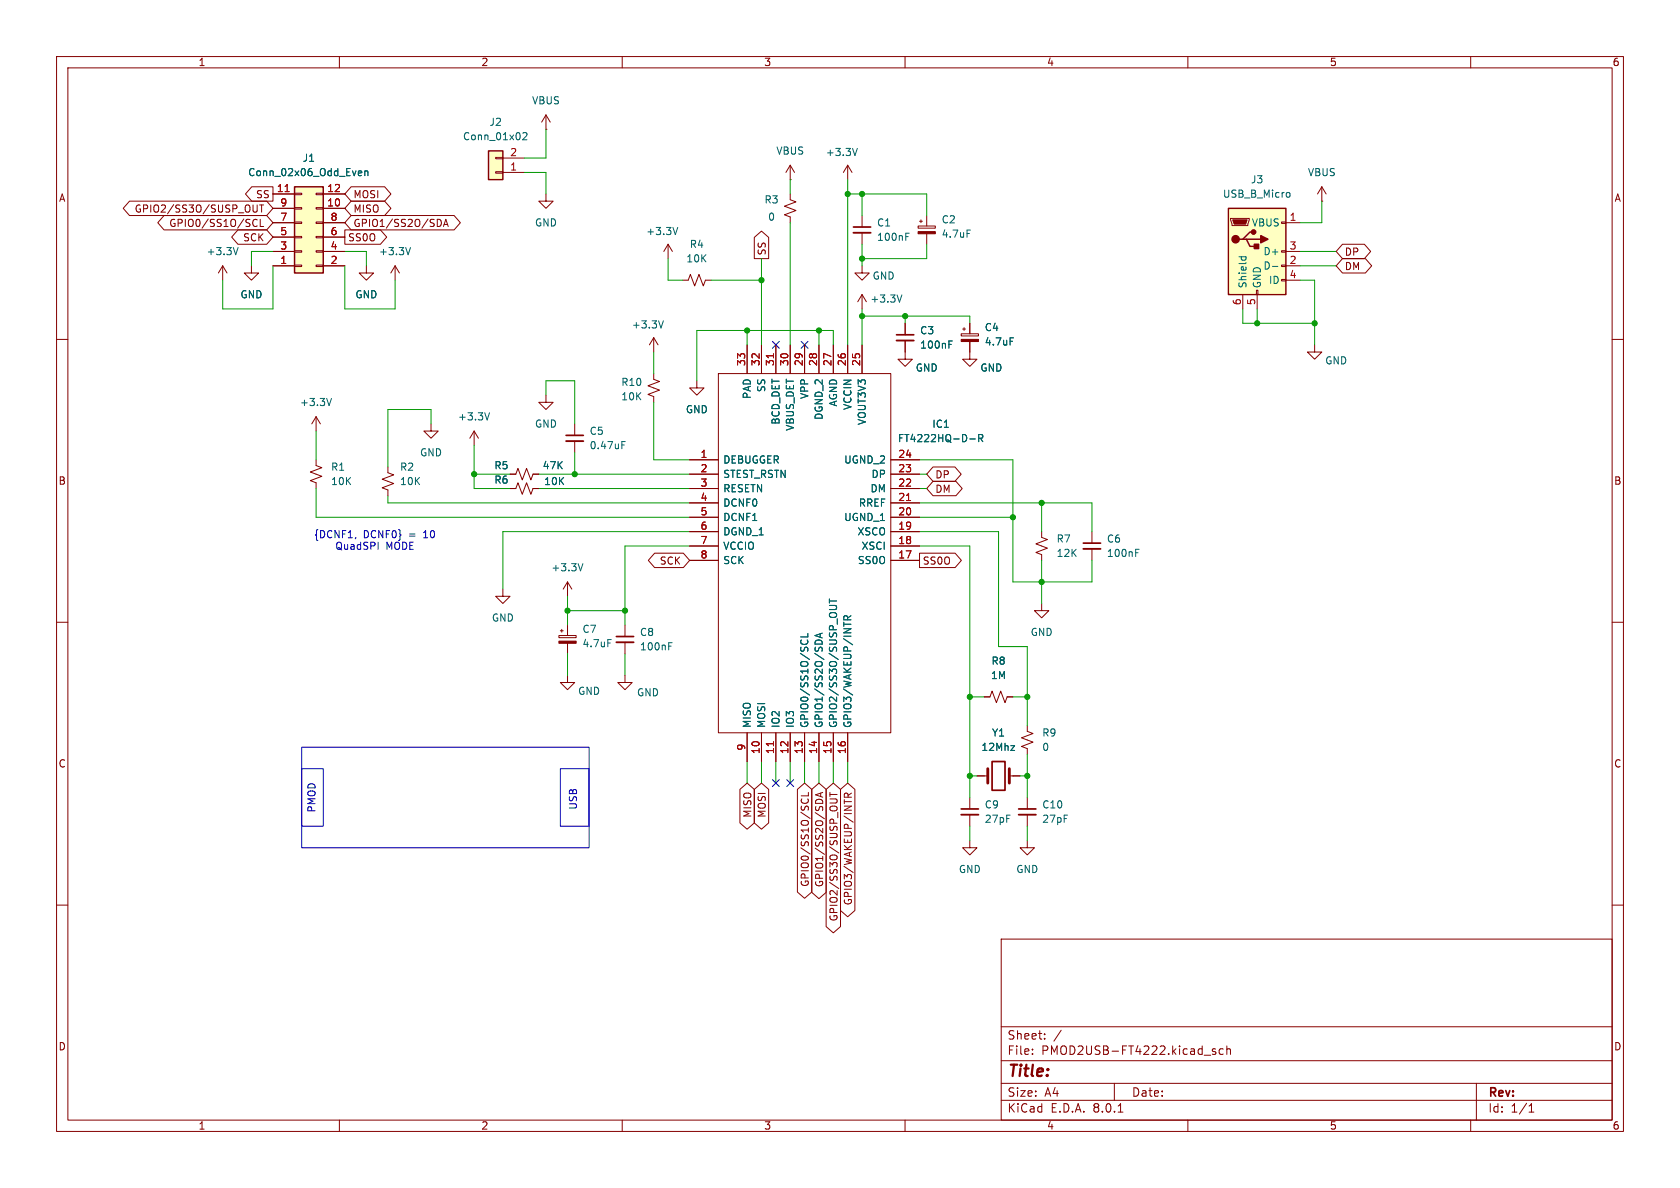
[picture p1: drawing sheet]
<svg xmlns="http://www.w3.org/2000/svg" width="297mm" height="210mm" viewBox="0 0 297 210" stroke-linecap="round" stroke-linejoin="round" font-family="sans-serif">
<g fill="none" stroke="#840000" stroke-width=".18">
<path d="M10 10h277v190h-277zM12 12h273v186h-273zM60 10v2M110 10v2M160 10v2M210 10v2M260 10v2M162.3 40h3.1v.3h-3.1zM162.6 39.1h.5M162.8 38.9v.5M163.8 38.1v1.9M10 60h2"/>
<path d="M118.1 43.2l.8 1.3M118.1 43.2v2.5M118.1 43.2l-.8 1.3M120.6 49.5h1.1l.3-1 .8 2 .8-2 .7 2 .4-1h1M152.4 47v1.3h1.3l-1.3 1.2-1.3-1.2h1.3M160 57.2v2M163.8 41.3v1.9M169.9 59h3.1v.4h-3.1zM170.2 58.2h.5M170.4 57.9v.5M171.4 57.2v1.8M285 60h2"/>
<path d="M123.2 67.3v1.3h1.3l-1.3 1.3-1.3-1.3h1.3M127 66h30.5v63.5h-30.5zM132.1 61v5M134.6 61v5M137.2 61v5M139.7 61v5M142.2 61v5M144.8 61v5M147.3 61v5M149.9 61v5M152.4 61v5M160 60.2v3.3h1.3l-1.3 1.3-1.3-1.3h1.3"/>
<path d="M171.4 60.4v3.1h1.3l-1.3 1.3-1.2-1.3h1.2M232.4 61v1.2h1.3l-1.3 1.3-1.3-1.3h1.3M90.2 83.8h1l.4-1 .7 2 .8-2 .8 2 .3-1h1M90.2 86.4h1l.4-1.1 .7 2.1 .8-2.1 .8 2.1 .3-1h1M121.9 81.3h5.1M121.9 99.1h5.1M121.9 96.5h5.1M121.9 94h5.1M121.9 83.8h5.1M121.9 91.4h5.1M121.9 88.9h5.1M121.9 86.4h5.1"/>
<path d="M157.5 81.3h5.1M157.5 99.1h5.1M157.5 96.5h5.1M157.5 94h5.1M157.5 83.8h5.1M157.5 91.4h5.1M157.5 88.9h5.1M157.5 86.4h5.1M10 110h2M88.9 104.1v1.3h1.3l-1.3 1.3-1.3-1.3h1.3M98.8 112.3h3.1v.4h-3.1zM99.1 111.5h.5"/>
<path d="M99.3 111.3v.5M100.3 102.9l.8 1.2M100.3 102.9v2.5M100.3 110.5v1.8M100.3 113.7v1.9M100.3 102.9l-.7 1.2M285 110h2M132.1 129.5v5.1M134.6 129.5v5.1M137.2 129.5v5.1M139.7 129.5v5.1M142.2 129.5v5.1"/>
<path d="M144.8 129.5v5.1M147.3 129.5v5.1M149.9 129.5v5.1M10 160h2M171.4 148.6v1.3h1.3l-1.3 1.2-1.2-1.2h1.2M171.4 141v2M171.4 144v2.1M181.6 141v2M181.6 144v2.1M285 160h2M177 166h108v32h-108zM60 198v2"/>
<path d="M110 198v2M160 198v2M177 194.5h108M177 191.5h108M177 187.5h108M177 181.5h108M182.5 186.3v.1M182.5 185.5v.1M184.7 183.6v.1M184.7 182.8v.1M187.6 182.1l-1.3 2M197 191.5v3"/>
<path d="M197.7 196.6h.8M210 198v2M214.9 185.5l-.4-.1-.2 .2 .1 .2 .5 .2v.3h-.6M216.2 185.5l-.4-.1-.3 .3v.4l.2 .2h.5M216.9 185.5l.2-.1 .4 .1v.9M216.9 184.9v1.5M260 198v2M261 191.5v6.5M270.3 196.6h.9M270.3 195.5l.4-.4v1.5"/>
</g>
<g fill="none" stroke="#006464" stroke-width=".18">
<path d="M119.8 40.2l-.4 1.3M171 40.7h.6M178.6 59.7h.6M167.8 60.9h.4M167.8 60.3h.6M171.4 77.6h1M173 77.5l.6-.1 .1-.2v-.3l-.7-.1v1.3M173.3 77.5l.4 .6M103.1 99.6l-.5 1.3M107.5 113.1h.6M141.7 113.1l-.2 .3 .1 .3M142.7 113.1l.1 .3v.3"/>
<path d="M142.8 112v.6h-1.3M144.1 113.6a.68 .68 0 0 1 .6-.5 .68 .68 0 0 1 .7 .5M145 112v.7M145.4 111.9l-1.3 .4 1.3 .5M146.6 107l1.2 .1 .1 .2-.1 .3M146.6 105.9v.7M146.6 106.2h1.3M149.2 110v.7M149.8 109.6v-.6l-.2-.2-.3 .1-.1 .7h1.2M150.4 108.8l-.6 .5"/>
</g>
<g fill="#840000" stroke="#840000" stroke-width=".18">
<path d="M162.3 40.9h3.1v.4h-3.1z"/>
<path d="M169.9 60h3.1v.4h-3.1z"/>
<path d="M98.8 113.3h3.1v.4h-3.1z"/>
</g>
<path d="M158.5 60.2h3M169.9 144h3.1M180.1 144h3" fill="none" stroke="#840000" stroke-width=".33"/>
<path d="M158.5 59.2h3M169.9 143h3.1M180.1 143h3" fill="none" stroke="#840000" stroke-width=".3"/>
<path d="M136.7 62.5v.8M160.3 88.5h.7M136.7 131.1v.7" fill="none" stroke="#a90000" stroke-width=".18"/>
<path d="M52.1 33h5v15.3h-5z" fill="#ffffc2"/>
<g fill="none" stroke="#840000" stroke-width=".18">
<path d="M48.3 36.8h3.8M48.3 34.3h3.8M48.3 39.4h3.8M52.1 34.2h1.2v.2h-1.2zM52.1 36.7h1.2v.3h-1.2zM52.1 39.2h1.2v.3h-1.2zM55.9 34.2h1.2v.2h-1.2zM55.9 36.7h1.2v.3h-1.2zM55.9 39.2h1.2v.3h-1.2zM57.1 36.8h3.9M57.1 34.3h3.9M57.1 39.4h3.9"/>
<path d="M48.3 47h3.8M48.3 44.5h3.8M48.3 41.9h3.8M52.1 41.8h1.2v.2h-1.2zM52.1 44.3h1.2v.3h-1.2zM52.1 46.9h1.2v.2h-1.2zM55.9 41.8h1.2v.2h-1.2zM55.9 44.3h1.2v.3h-1.2zM55.9 46.9h1.2v.2h-1.2zM57.1 47h3.9M57.1 44.5h3.9M57.1 41.9h3.9"/>
<path d="M100.3 119.4v1.3h1.3l-1.3 1.2-1.2-1.2h1.2"/>
</g>
<path d="M52.1 33h5v15.3h-5z" fill="none" stroke="#840000" stroke-width=".25"/>
<path d="M50.4 33.9h.7" fill="none" stroke="#a90000" stroke-width=".18"/>
<path d="M63.5 30.2l.4 .1 .1 .2-.7 .1M63.9 31l-.4 .1M64.5 30.3l.2-.1 .3 .1v.8M64.5 30.2v.9" fill="none" stroke="#006464" stroke-width=".18"/>
<path d="M217.2 36.8h10.1v15.3h-10.1z" fill="#ffffc2"/>
<path d="M217.2 36.8h10.1v15.3h-10.1zM219.7 42.3h.6l.7 1.3h1.2M220.3 42.3h2.6M221.6 41h-.6l-1.3 1.3h-.6" fill="none" stroke="#840000" stroke-width=".25"/>
<g fill="#840000" stroke="#840000" stroke-width=".25">
<path d="M222.9 41.7l1.3 .6-1.3 .6z"/>
<path d="M221.7 43.2h.8v.7h-.8z"/>
<circle cx="218.4" cy="42.3" r=".63"/>
<circle cx="221.6" cy="41" r=".38"/>
</g>
<g fill="none" stroke="#840000" stroke-width=".18">
<path d="M96.5 22.9h.1M96.5 34.3v1.3h1.3l-1.3 1.2-1.3-1.2h1.3M96.5 20.3l-.7 1.3M96.5 20.3v2.6M96.5 20.3l.8 1.3M217.6 38.6h3.3v.3l-.3 1h-2.8zM226.6 39.2h.7v.3h-.7zM227.3 39.4h2.6M233.7 35.6h.1M233.7 33l-.8 1.3M233.7 33v2.6M233.7 33l.7 1.3"/>
<path d="M39.4 47l-.8 1.3M39.4 47v2.5M39.4 47l.7 1.3M44.4 47v1.3h1.3l-1.3 1.2-1.2-1.2h1.2M64.8 47v1.3h-1.3l1.3 1.2 1.2-1.2h-1.2M69.8 47l.8 1.3M69.8 47v2.5M69.8 47l-.7 1.3M115.6 59.7l.7 1.3M115.6 59.7v2.5M115.6 59.7l-.8 1.3M219.7 52.1v2.5"/>
<path d="M222.1 51.3h.3v.8h-.3zM222.2 52.1v2.5M226.6 49.4h.7v.3h-.7zM226.6 46.9h.7v.2h-.7zM226.6 44.3h.7v.3h-.7zM227.3 47h2.6M227.3 44.5h2.6M227.3 49.5h2.6M55.9 73.7v2.5M55.9 73.7l.7 1.2M55.9 73.7l-.8 1.2M101.6 74.9v2.1"/>
<path d="M101.6 78v2M115.6 66v1.1l1 .3-2 .8 2 .8-2 .7 1 .4v1M55.9 81.3v1l1 .4-2 .7 2 .8-2 .8 1 .3v1.1M68.6 82.6v1l1 .3-2 .8 2 .8-2 .7 1 .4v1M110.5 119.4v1.3h1.3l-1.3 1.2-1.3-1.2h1.3M110.5 110.5v2M110.5 113.5v2.1M181.6 148.6v1.3h1.3l-1.3 1.2-1.3-1.2h1.3"/>
</g>
<path d="M217.9 38.9h2.6l-.3 .7h-2z" fill="#840000" stroke="#840000" stroke-width=".18"/>
<g fill="none" stroke="#006464" stroke-width=".18">
<path d="M227.6 34l.3 .1 .2 .2-.1 .4-.4 .2M42.1 43.8l-.4 1.2M72.6 43.8l-.5 1.2M117.3 56.7l-.4 1.3M219 45.4h1.3M219.5 45.4l-.1 .4M220.2 45.4l.1 .4M224.9 47.1h1M58.6 70.4l-.4 1.3M109.9 78.7h.5M109.9 78.1h.6M118.2 114.2h.4"/>
<path d="M118.2 113.6h.6"/>
</g>
<path d="M100.1 78h3M109 113.5h3" fill="none" stroke="#840000" stroke-width=".33"/>
<path d="M100.1 77h3M109 112.5h3" fill="none" stroke="#840000" stroke-width=".3"/>
<path d="M86.4 26.7h2.5v5.1h-2.5z" fill="#ffffc2"/>
<g fill="none" stroke="#840000" stroke-width=".18">
<path d="M22.9 35.6h24.2l1.2 1.2-1.2 1.3h-24.2l-1.1-1.3zM29 38.1h18.1l1.2 1.3-1.2 1.2h-18.1l-1.1-1.2zM44.5 33h3.8v2.6h-3.8l-1.1-1.3zM44.9 38.8h.3l.3 .1M45.5 39.9l-.3 .1h-.3M45.5 36.2v1.1l-.3 .2-.3-.1M45.9 36.2h.7M46 38.8v1.2h.6M46.2 36.2v1.3M48.3 36.8h3.8M48.3 34.3h3.8M48.3 39.4h3.8"/>
<path d="M57.1 36.8h3.9M57.1 34.3h3.9M57.1 39.4h3.9M62.1 33h5.9l1.1 1.3-1.1 1.3h-5.9l-1.1-1.3zM62.1 35.6h5.9l1.1 1.2-1.1 1.3h-5.9l-1.1-1.3zM62.1 38.1h18.2l1.1 1.3-1.1 1.2h-18.2l-1.1-1.2zM77.6 38.8a.68 .68 0 0 1 .4 .6 .68 .68 0 0 1-.4 .6M78.5 39.7h.6M87.6 27.8h1.3v.3h-1.3zM87.6 30.4h1.3v.2h-1.3zM88.9 30.5h3.8M88.9 27.9h3.8"/>
<path d="M139.7 31.8h.1M139.7 34.3v1l1 .4-2 .7 2 .8-2 .8 1 .4v1M139.7 29.2l-.8 1.3M139.7 29.2v2.6M139.7 29.2l.8 1.3M149.9 29.2l.7 1.3M149.9 29.2v2.6M149.9 29.2l-.8 1.3M152.4 38.1v2M42.1 40.6h5l1.2 1.3-1.2 1.3h-5l-1.1-1.3zM48.3 47h3.8M48.3 44.5h3.8"/>
<path d="M48.3 41.9h3.8M57.1 47h3.9M57.1 44.5h3.9M57.1 41.9h3.9M61 40.6h6.3l1.1 1.3-1.1 1.3h-6.3zM78.4 40l.4-1.2 .4 1.2M133.3 42l1.3-1.1 1.3 1.1v3.7h-2.6zM152.4 52.1l.8 1.2M152.4 41.1v2.1M152.4 52.1v2.5M152.4 52.1l-.8 1.2M160 57.2v2"/>
<path d="M171.4 57.2v1.8M237.3 45.7h4.1l1.1 1.3-1.1 1.3h-4.1l-1.1-1.3zM237.3 43.2h3.9l1.1 1.3-1.1 1.2h-3.9l-1.1-1.2zM76.2 74.9v1.3h1.3l-1.3 1.3-1.3-1.3h1.3M83.8 76.2l.8 1.3M83.8 76.2v2.5M83.8 76.2l-.7 1.3M96.5 69.9v1.2h1.3l-1.3 1.3-1.3-1.3h1.3M132.1 61v5M134.6 61v5M137.2 61v5M139.7 61v5"/>
<path d="M142.2 61v5M144.8 61v5M147.3 61v5M149.9 61v5M152.4 61v5M160 60.2v2M171.4 60.4v1.8M90.2 83.8h1M90.2 86.4h1M94.2 83.8h1M94.2 86.4h1M115.7 97.8h5.1l1.1 1.3-1.1 1.2h-5.1l-1.1-1.2z"/>
<path d="M121.9 81.3h5.1M121.9 99.1h5.1M121.9 96.5h5.1M121.9 94h5.1M121.9 83.8h5.1M121.9 91.4h5.1M121.9 88.9h5.1M121.9 86.4h5.1M157.5 81.3h5.1M157.5 99.1h5.1M157.5 96.5h5.1M157.5 94h5.1"/>
<path d="M157.5 83.8h5.1M157.5 91.4h5.1M157.5 88.9h5.1M157.5 86.4h5.1M162.6 97.8h6.3l1.1 1.3-1.1 1.2h-6.3zM164.9 82.5h3.9l1.1 1.3-1.1 1.3h-3.9l-1.1-1.3zM164.9 85.1h4.1l1.1 1.3-1.1 1.2h-4.1l-1.1-1.2zM184.1 94v1l1.1 .4-2.1 .7 2.1 .8-2.1 .8 1 .3v1.1M193 94v2M193 97v2.1M184.1 106.7v1.3h1.3l-1.3 1.2-1.2-1.2h1.2M130.8 139.5l1.3-1.1 1.3 1.1v6l-1.3 1.1-1.3-1.1z"/>
<path d="M132.1 129.5v5.1M133.3 139.5l1.3-1.1 1.3 1.1v6l-1.3 1.1-1.3-1.1zM134.6 129.5v5.1M137.2 129.5v5.1M139.7 129.5v5.1M141 139.5l1.2-1.1 1.3 1.1v18.2l-1.3 1.1-1.2-1.1zM142.2 129.5v5.1M143.5 139.5l1.3-1.1 1.3 1.1v18.2l-1.3 1.2-1.3-1.2zM144.8 129.5v5.1M146 139.5l1.3-1.1 1.3 1.1v24.3l-1.3 1.1-1.3-1.1zM147.3 129.5v5.1M148.6 139.5l1.3-1.1 1.2 1.1v21.5l-1.2 1.1-1.3-1.1z"/>
<path d="M149.9 129.5v5.1M172.7 137.2h1.9M174 123.2h1l.4-1 .7 2 .8-2 .8 2 .4-1h1M178.4 137.2h1.9M181.6 128.3v1l1 .4-2 .7 2 .8-2 .8 1 .3v1.1M141.8 141.2l-.2 .3 .1 .3M142.8 141.2l.1 .3-.1 .3M142.9 140.1v.6h-1.3M144.2 141.7a.68 .68 0 0 1 .6-.4 .68 .68 0 0 1 .7 .4M145.1 140.2v.6M145.5 140.1l-1.3 .4 1.3 .4M146.7 141.2l1.2 .1 .1 .2-.1 .3"/>
<path d="M146.7 140.1v.7M146.7 140.4h1.3M149.3 141.3v.8M149.9 140.9v-.6l-.2-.1-.3 .1-.1 .6h1.2M150.5 140.2l-.6 .4"/>
</g>
<path d="M86.4 26.7h2.5v5.1h-2.5z" fill="none" stroke="#840000" stroke-width=".25"/>
<g fill="none" stroke="#006464" stroke-width=".18">
<path d="M63.5 30.2l.4 .1 .1 .2-.7 .1M63.9 31l-.4 .1M64.5 30.3l.2-.1 .3 .1v.8M64.5 30.2v.9M92.4 23.6l.5-.2 .3 .4-.8 .9h.8M151.6 26.2l-.5 1.3M159.4 52.1l-.4 1.3M160.1 41.8h.5M160.1 41.2h.6M178.6 59.7h.6M86.5 73l-.4 1.2M167.8 60.9h.4"/>
<path d="M167.8 60.3h.6M171.4 77.6h1M173 77.5l.6-.1 .1-.2v-.3l-.7-.1v1.3M173.3 77.5l.4 .6M200.8 97.7h.4M200.8 97.1h.6M141.7 113.1l-.2 .3 .1 .3M142.7 113.1l.1 .3v.3M142.8 112v.6h-1.3M144.1 113.6a.68 .68 0 0 1 .6-.5 .68 .68 0 0 1 .7 .5M145 112v.7M145.4 111.9l-1.3 .4 1.3 .5"/>
<path d="M146.6 107l1.2 .1 .1 .2-.1 .3M146.6 105.9v.7M146.6 106.2h1.3M149.2 110v.7M149.8 109.6v-.6l-.2-.2-.3 .1-.1 .7h1.2M150.4 108.8l-.6 .5M178.7 131.8h.7l-.7 .9h.7"/>
</g>
<path d="M150.9 40.1h3M191.5 96h3.1M175.4 134.6h2.3v5.1h-2.3z" fill="none" stroke="#840000" stroke-width=".3"/>
<path d="M174.6 135.9v2.5M178.4 135.9v2.5" fill="none" stroke="#840000" stroke-width=".51"/>
<path d="M150.9 41.1h3M191.5 97h3.1" fill="none" stroke="#840000" stroke-width=".33"/>
<path d="M62.9 95l-.1 .2M66.8 95.8v1.3M53.3 135.9h3.8v10.2h-3.8zM53.3 132.1h50.8v17.8h-50.8zM99.1 135.9h5v10.2h-5z" fill="none" stroke="#0000c2" stroke-width=".18"/>
<g fill="none" stroke="#009600" stroke-width=".18">
<path d="M92.7 30.5h3.8v3.8M96.5 22.9v5h-3.8M139.7 31.8v2.5M139.7 39.4v21.6M149.9 31.8v29.2M149.9 34.3h13.9v3.8M152.4 34.3v3.8M233.7 35.6v3.8h-3.8M48.3 44.5h-3.9v2.5M48.3 47v7.6h-8.9v-5.1M61 44.5h3.8v2.5M61 47v7.6h8.8v-5.1"/>
<path d="M118.1 45.7v3.8h2.5M125.7 49.5h8.9M132.1 58.4v2.6M134.6 45.7v15.3M144.8 58.4v2.6M152.4 55.9h19v1.3M152.4 43.2v3.8M152.4 54.6v6.4M160 55.9v1.3M163.8 43.2v2.5h-11.4M219.7 54.6v2.6h12.7M222.2 54.6v2.6"/>
<path d="M229.9 49.5h2.5v11.5M229.9 44.5h6.3M229.9 47h6.3M55.9 76.2v5.1M76.2 74.9v-2.5h-7.6v10.2M83.8 78.7v7.7h6.4M96.5 69.9v-2.6h5.1v7.6M115.6 71.1v10.2h6.3M115.6 62.2v3.8M147.3 61v-2.6h-24.1v8.9M55.9 86.4v5h66M68.6 87.6v1.3h53.3"/>
<path d="M83.8 83.8h6.4M95.2 83.8h26.7M95.2 86.4h26.7M101.6 80v3.8M121.9 96.5h-11.4v14M121.9 94h-33v10.1M162.6 83.8h1.2M162.6 96.5h8.8v44.5M162.6 81.3h16.5v21.6h13.9v-3.8M162.6 94h13.9v20.3h5.1v14M162.6 88.9h30.4v5.1M162.6 86.4h1.2"/>
<path d="M162.6 91.4h16.5M184.1 88.9v5.1M184.1 99.1v7.6M100.3 105.4v5.1M100.3 115.6v3.8M100.3 108h10.2M110.5 115.6v3.8M132.1 134.6v3.8M134.6 134.6v3.8M137.2 134.6v3.8M139.7 134.6v3.8M142.2 134.6v3.8"/>
<path d="M144.8 134.6v3.8M147.3 134.6v3.8M149.9 134.6v3.8M171.4 137.2h1.3M171.4 123.2h2.6M179.1 123.2h2.5M180.3 137.2h1.3M181.6 133.4v7.6M171.4 146.1v2.5M181.6 146.1v2.5"/>
</g>
<path d="M136.6 60.4l1.2 1.2M137.8 60.4l-1.2 1.2M141.6 60.4l1.2 1.2M142.8 60.4l-1.2 1.2M136.6 137.8l1.2 1.2M137.8 137.8l-1.2 1.2M139.1 137.8l1.2 1.2M140.3 137.8l-1.2 1.2" fill="none" stroke="#000084" stroke-width=".18"/>
<path d="M50.4 33.9h.7M136.7 62.5v.8M160.3 88.5h.7M136.7 131.1v.7" fill="none" stroke="#a90000" stroke-width=".18"/>
<g fill="#009600" stroke="#009600" stroke-width=".18">
<circle cx="132.1" cy="58.4" r=".46"/>
<circle cx="144.8" cy="58.4" r=".46"/>
<circle cx="134.6" cy="49.5" r=".46"/>
<circle cx="232.4" cy="57.2" r=".46"/>
<circle cx="222.2" cy="57.2" r=".46"/>
<circle cx="184.1" cy="88.9" r=".46"/>
<circle cx="179.1" cy="91.4" r=".46"/>
<circle cx="181.6" cy="137.2" r=".46"/>
<circle cx="171.4" cy="137.2" r=".46"/>
<circle cx="100.3" cy="108" r=".46"/>
<circle cx="101.6" cy="83.8" r=".46"/>
<circle cx="110.5" cy="108" r=".46"/>
<circle cx="83.8" cy="83.8" r=".46"/>
<circle cx="152.4" cy="55.9" r=".46"/>
<circle cx="160" cy="55.9" r=".46"/>
<circle cx="149.9" cy="34.3" r=".46"/>
<circle cx="152.4" cy="34.3" r=".46"/>
<circle cx="152.4" cy="45.7" r=".46"/>
<circle cx="181.6" cy="123.2" r=".46"/>
<circle cx="171.4" cy="123.2" r=".46"/>
<circle cx="184.1" cy="102.9" r=".46"/>
</g>
<text font-size="2.8" fill="#840000" x="178" y="190.9">Title:</text>
<g font-size="2.1" fill="#840000">
<text x="178" y="184">Sheet:</text>
<text x="178" y="186.7">File:</text>
<text x="184.1" y="186.7">PMOD2USB-FT4222.kicad_sch</text>
<text x="178" y="196.9">KiCad</text>
<text x="178" y="194.1">Size:</text>
<text x="184.7" y="194.1">A4</text>
<text x="185.7" y="196.9">E.D.A.</text>
<text x="193.3" y="196.9">8.0.1</text>
<text x="200" y="194.1">Date:</text>
<text x="263" y="194.3">Rev:</text>
<text x="263" y="196.9">Id:</text>
<text x="267.1" y="196.9">1/1</text>
</g>
<g font-size="1.8" fill="#840000">
<text x="35" y="11.9">1</text>
<text x="85" y="11.9">2</text>
<text x="135" y="11.9">3</text>
<text x="185" y="11.9">4</text>
<text x="235" y="11.9">5</text>
<text x="285" y="11.9">6</text>
<text x="10.3" y="35.9">A</text>
<text x="45.2" y="35.2">SS</text>
<text x="62.4" y="35.2">MOSI</text>
<text x="285.3" y="35.9">A</text>
<text x="23.7" y="37.8">GPIO2/SS3O/SUSP_OUT</text>
<text x="29.8" y="40.3">GPIO0/SS1O/SCL</text>
<text x="62.4" y="37.8">MISO</text>
<text x="62.4" y="40.3">GPIO1/SS2O/SDA</text>
<text x="42.9" y="42.9">SCK</text>
<text x="61.4" y="42.9">SS0O</text>
<text x="135.6" y="45.2" transform="rotate(-90 135.6 45.2)">SS</text>
<text x="237.6" y="47.9">DM</text>
<text x="237.6" y="45.4">DP</text>
<text x="10.3" y="85.9">B</text>
<text x="165.3" y="84.8">DP</text>
<text x="165.3" y="87.3">DM</text>
<text x="285.3" y="85.9">B</text>
<text x="116.5" y="100">SCK</text>
<text x="163" y="100">SS0O</text>
<text x="10.3" y="135.9">C</text>
<text x="285.3" y="135.9">C</text>
<text x="133" y="144.7" transform="rotate(-90 133 144.7)">MISO</text>
<text x="135.6" y="144.7" transform="rotate(-90 135.6 144.7)">MOSI</text>
<text x="143.2" y="156.9" transform="rotate(-90 143.2 156.9)">GPIO0/SS1O/SCL</text>
<text x="145.7" y="156.9" transform="rotate(-90 145.7 156.9)">GPIO1/SS2O/SDA</text>
<text x="150.8" y="160.1" transform="rotate(-90 150.8 160.1)">GPIO3/WAKEUP/INTR</text>
<text x="148.3" y="163" transform="rotate(-90 148.3 163)">GPIO2/SS3O/SUSP_OUT</text>
<text x="10.3" y="185.9">D</text>
<text x="285.3" y="185.9">D</text>
<text x="35" y="199.9">1</text>
<text x="85" y="199.9">2</text>
<text x="135" y="199.9">3</text>
<text x="185" y="199.9">4</text>
<text x="235" y="199.9">5</text>
<text x="285" y="199.9">6</text>
</g>
<g font-size="1.8" fill="#006464">
<text x="86.4" y="22.5">J2</text>
<text x="94" y="18.6">VBUS</text>
<text x="53.4" y="28.8">J1</text>
<text x="81.8" y="25">Conn_01x02</text>
<text x="137.1" y="27.5">VBUS</text>
<text x="145.9" y="27.8">+3.3V</text>
<text x="43.8" y="31.3">Conn_02x06_Odd_Even</text>
<text x="216.1" y="35.2">USB_B_Micro</text>
<text x="221.1" y="32.6">J3</text>
<text x="231.1" y="31.3">VBUS</text>
<text x="94.5" y="40.2">GND</text>
<text x="114.1" y="41.8">+3.3V</text>
<text x="135.1" y="36.2">R3</text>
<text x="135.7" y="39.2">0</text>
<text x="154.9" y="40.2">C1</text>
<text x="166.4" y="39.7">C2</text>
<text x="221.2" y="40.2">VBUS</text>
<text x="36.4" y="45.3">+3.3V</text>
<text x="66.9" y="45.3">+3.3V</text>
<text x="121.2" y="46.6">10K</text>
<text x="121.8" y="44">R4</text>
<text x="154.9" y="42.8">100nF</text>
<text x="166.4" y="42.2">4.7uF</text>
<text x="223.3" y="47.9">D-</text>
<text x="223.3" y="45.3">D+</text>
<text x="42.4" y="52.9">GND</text>
<text x="62.7" y="52.9">GND</text>
<text x="153.8" y="53.7">+3.3V</text>
<text x="154.2" y="49.6">GND</text>
<text x="220.6" y="51.1" transform="rotate(-90 220.6 51.1)">Shield</text>
<text x="223.1" y="51.1" transform="rotate(-90 223.1 51.1)">GND</text>
<text x="224.2" y="50.4">ID</text>
<text x="111.6" y="58.3">+3.3V</text>
<text x="162.6" y="59.3">C3</text>
<text x="174" y="58.7">C4</text>
<text x="161.8" y="65.9">GND</text>
<text x="162.6" y="61.8">100nF</text>
<text x="173.2" y="65.9">GND</text>
<text x="174" y="61.3">4.7uF</text>
<text x="234.2" y="64.6">GND</text>
<text x="52.9" y="72">+3.3V</text>
<text x="109.7" y="68.4">R10</text>
<text x="109.7" y="71">10K</text>
<text x="132.9" y="70.6" transform="rotate(-90 132.9 70.6)">PAD</text>
<text x="135.5" y="69.4" transform="rotate(-90 135.5 69.4)">SS</text>
<text x="143.1" y="70.6" transform="rotate(-90 143.1 70.6)">VPP</text>
<text x="148.2" y="72" transform="rotate(-90 148.2 72)">AGND</text>
<text x="80.9" y="74.5">+3.3V</text>
<text x="94.5" y="75.8">GND</text>
<text x="104.1" y="77.1">C5</text>
<text x="121.2" y="73.3">GND</text>
<text x="138" y="75.2" transform="rotate(-90 138 75.2)">BCD_DET</text>
<text x="140.6" y="76.3" transform="rotate(-90 140.6 76.3)">VBUS_DET</text>
<text x="145.6" y="74.3" transform="rotate(-90 145.6 74.3)">DGND_2</text>
<text x="150.7" y="72.6" transform="rotate(-90 150.7 72.6)">VCCIN</text>
<text x="153.3" y="75.2" transform="rotate(-90 153.3 75.2)">VOUT3V3</text>
<text x="164.7" y="75.8">IC1</text>
<text x="58.4" y="83.4">R1</text>
<text x="70.6" y="83.4">R2</text>
<text x="74.2" y="80.9">GND</text>
<text x="87.3" y="83.2">R5</text>
<text x="95.8" y="83.2">47K</text>
<text x="104.1" y="79.6">0.47uF</text>
<text x="127.8" y="82.1">DEBUGGER</text>
<text x="149.1" y="82.1">UGND_2</text>
<text x="158.6" y="78.4">FT4222HQ-D-R</text>
<text x="58.4" y="86">10K</text>
<text x="70.6" y="86">10K</text>
<text x="87.3" y="85.7">R6</text>
<text x="96.1" y="86">10K</text>
<text x="127.8" y="84.7">STEST_RSTN</text>
<text x="127.8" y="87.2">RESETN</text>
<text x="127.8" y="89.8">DCNF0</text>
<text x="151.7" y="89.8">RREF</text>
<text x="153.8" y="87.2">DM</text>
<text x="154" y="84.7">DP</text>
<text x="127.8" y="92.3">DCNF1</text>
<text x="127.8" y="94.8">DGND_1</text>
<text x="149.1" y="92.3">UGND_1</text>
<text x="151.5" y="94.8">XSCO</text>
<text x="97.4" y="101.2">+3.3V</text>
<text x="127.8" y="97.4">VCCIO</text>
<text x="127.8" y="99.9">SCK</text>
<text x="151.6" y="99.9">SS0O</text>
<text x="152.2" y="97.4">XSCI</text>
<text x="186.7" y="96.1">R7</text>
<text x="186.7" y="98.7">12K</text>
<text x="195.6" y="96.1">C6</text>
<text x="195.6" y="98.7">100nF</text>
<text x="86.9" y="110.1">GND</text>
<text x="102.9" y="112.1">C7</text>
<text x="113" y="112.6">C8</text>
<text x="182.1" y="112.6">GND</text>
<text x="102.9" y="114.6">4.7uF</text>
<text x="113" y="115.2">100nF</text>
<text x="175.2" y="117.7">R8</text>
<text x="102.1" y="123">GND</text>
<text x="112.5" y="123.3">GND</text>
<text x="175.1" y="120.2">1M</text>
<text x="132.9" y="128.8" transform="rotate(-90 132.9 128.8)">MISO</text>
<text x="135.5" y="128.8" transform="rotate(-90 135.5 128.8)">MOSI</text>
<text x="138" y="128.8" transform="rotate(-90 138 128.8)">IO2</text>
<text x="140.6" y="128.8" transform="rotate(-90 140.6 128.8)">IO3</text>
<text x="143.1" y="128.8" transform="rotate(-90 143.1 128.8)">GPIO0/SS1O/SCL</text>
<text x="145.6" y="128.8" transform="rotate(-90 145.6 128.8)">GPIO1/SS2O/SDA</text>
<text x="148.2" y="128.8" transform="rotate(-90 148.2 128.8)">GPIO2/SS3O/SUSP_OUT</text>
<text x="150.7" y="128.8" transform="rotate(-90 150.7 128.8)">GPIO3/WAKEUP/INTR</text>
<text x="175.3" y="130.4">Y1</text>
<text x="184.2" y="130.4">R9</text>
<text x="173.4" y="132.9">12Mhz</text>
<text x="184.2" y="132.9">0</text>
<text x="174" y="143.1">C9</text>
<text x="184.2" y="143.1">C10</text>
<text x="174" y="145.6">27pF</text>
<text x="184.2" y="145.6">27pF</text>
<text x="169.4" y="154.5">GND</text>
<text x="179.6" y="154.5">GND</text>
</g>
<g font-size="1.8" fill="#a90000">
<text x="90.1" y="27.7">2</text>
<text x="48.9" y="34">11</text>
<text x="57.7" y="34">12</text>
<text x="90.1" y="30.2">1</text>
<text x="49.5" y="41.7">5</text>
<text x="49.5" y="39.1">7</text>
<text x="49.5" y="36.6">9</text>
<text x="57.7" y="36.6">10</text>
<text x="58.3" y="41.7">6</text>
<text x="58.3" y="39.1">8</text>
<text x="227.9" y="39.1">1</text>
<text x="49.5" y="46.7">1</text>
<text x="49.5" y="44.2">3</text>
<text x="58.3" y="46.7">2</text>
<text x="58.3" y="44.2">4</text>
<text x="227.9" y="46.7">2</text>
<text x="227.9" y="44.2">3</text>
<text x="227.9" y="49.3">4</text>
<text x="219.5" y="54" transform="rotate(-90 219.5 54)">6</text>
<text x="222" y="54" transform="rotate(-90 222 54)">5</text>
<text x="131.8" y="64.8" transform="rotate(-90 131.8 64.8)">33</text>
<text x="134.4" y="64.8" transform="rotate(-90 134.4 64.8)">32</text>
<text x="136.9" y="64.8" transform="rotate(-90 136.9 64.8)">31</text>
<text x="139.4" y="64.8" transform="rotate(-90 139.4 64.8)">30</text>
<text x="142" y="64.8" transform="rotate(-90 142 64.8)">29</text>
<text x="144.5" y="64.8" transform="rotate(-90 144.5 64.8)">28</text>
<text x="147.1" y="64.8" transform="rotate(-90 147.1 64.8)">27</text>
<text x="149.6" y="64.8" transform="rotate(-90 149.6 64.8)">26</text>
<text x="152.1" y="64.8" transform="rotate(-90 152.1 64.8)">25</text>
<text x="123.8" y="81">1</text>
<text x="123.8" y="83.6">2</text>
<text x="158.7" y="83.6">23</text>
<text x="158.7" y="81">24</text>
<text x="123.8" y="86.1">3</text>
<text x="123.8" y="88.6">4</text>
<text x="158.7" y="88.6">21</text>
<text x="158.7" y="86.1">22</text>
<text x="123.8" y="91.2">5</text>
<text x="123.8" y="93.7">6</text>
<text x="158.7" y="93.7">19</text>
<text x="158.7" y="91.2">20</text>
<text x="123.8" y="96.3">7</text>
<text x="123.8" y="98.8">8</text>
<text x="158.7" y="98.8">17</text>
<text x="158.7" y="96.3">18</text>
<text x="131.8" y="132.8" transform="rotate(-90 131.8 132.8)">9</text>
<text x="134.4" y="133.4" transform="rotate(-90 134.4 133.4)">10</text>
<text x="136.9" y="133.4" transform="rotate(-90 136.9 133.4)">11</text>
<text x="139.4" y="133.4" transform="rotate(-90 139.4 133.4)">12</text>
<text x="142" y="133.4" transform="rotate(-90 142 133.4)">13</text>
<text x="144.5" y="133.4" transform="rotate(-90 144.5 133.4)">14</text>
<text x="147.1" y="133.4" transform="rotate(-90 147.1 133.4)">15</text>
<text x="149.6" y="133.4" transform="rotate(-90 149.6 133.4)">16</text>
</g>
<g font-size="1.8" fill="#0000c2">
<text x="55.4" y="95.3">{DCNF1,</text>
<text x="64.2" y="95.3">DCNF0}</text>
<text x="72.4" y="95.3">=</text>
<text x="75.1" y="95.3">10</text>
<text x="59.2" y="97.4">QuadSPI</text>
<text x="68.2" y="97.4">MODE</text>
<text x="56" y="143.7" transform="rotate(-90 56 143.7)">PMOD</text>
<text x="102.2" y="143.2" transform="rotate(-90 102.2 143.2)">USB</text>
</g>
</svg>
